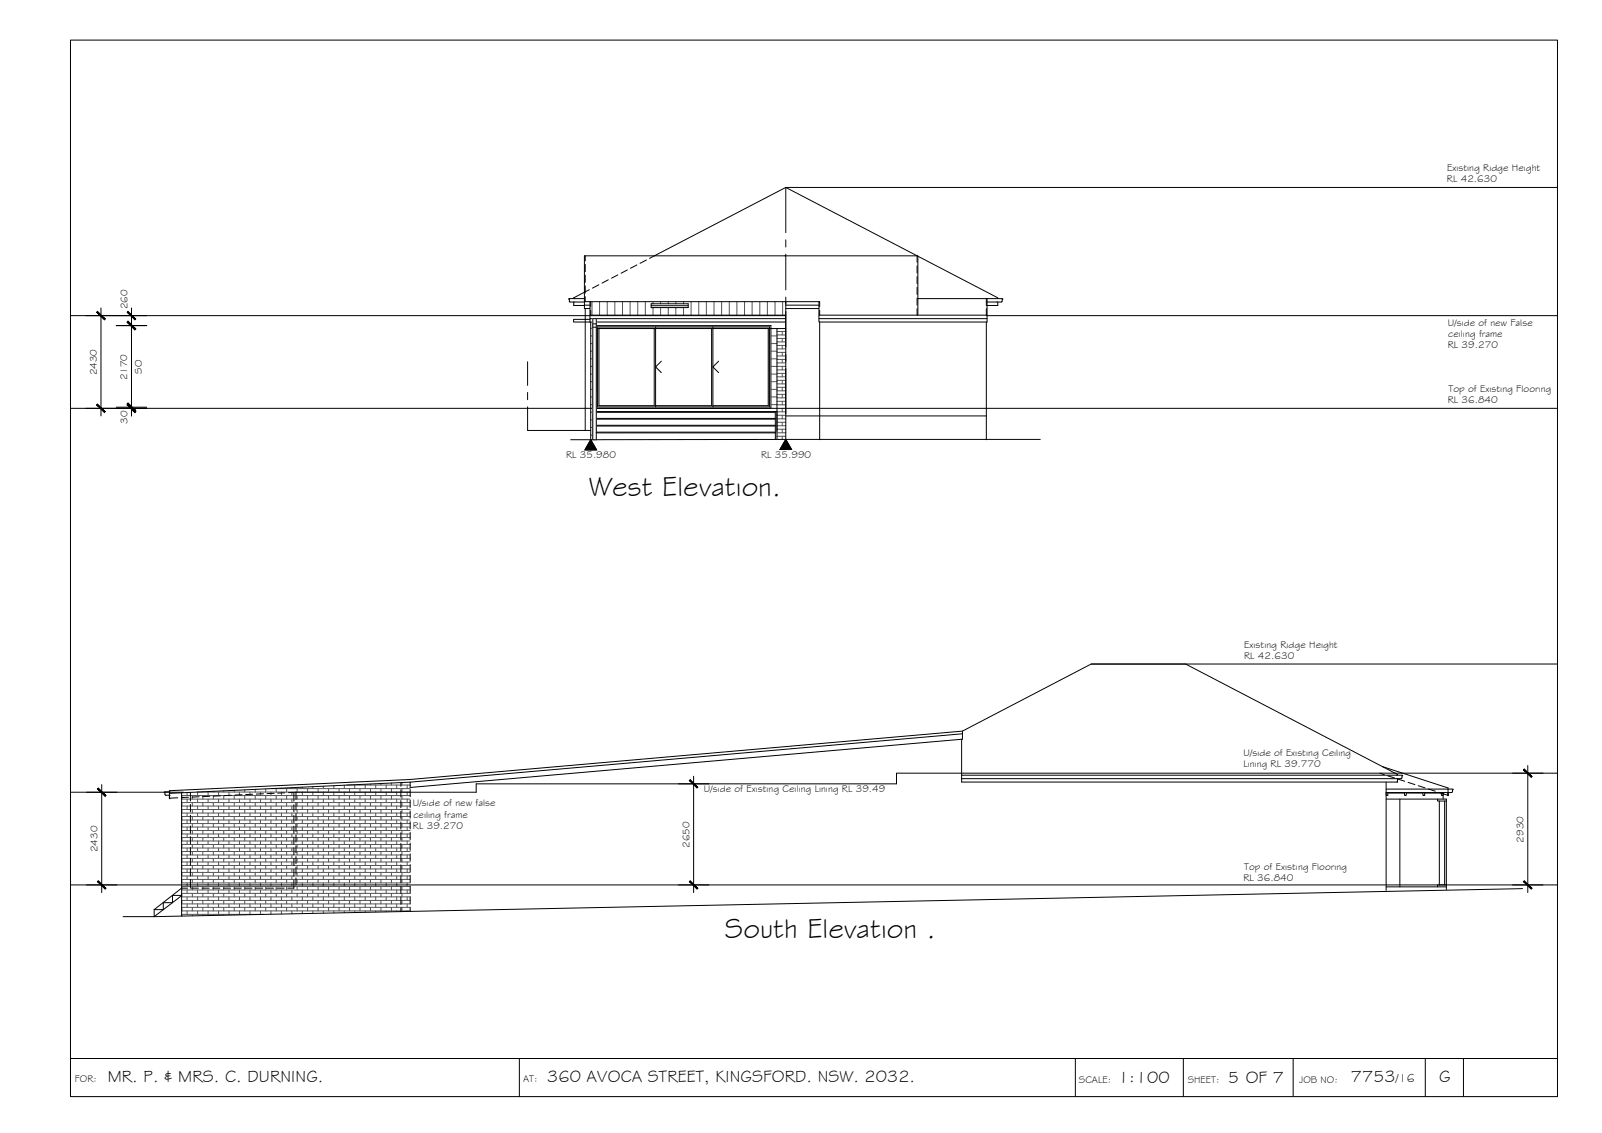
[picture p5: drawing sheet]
<svg xmlns="http://www.w3.org/2000/svg" width="420mm" height="297mm" viewBox="0 0 420 297" stroke-linecap="round" stroke-linejoin="round" font-family="sans-serif">
<!-- layer: HATCH -->
<g fill="none" stroke="#545454" stroke-width=".26">
<path d="M155.3 79.1v3.5M157.3 79.1v3.5M159.3 79.1v3.5M161.3 79.1v3.5M163.3 79.1v3.5M165.3 79.1v3.5M167.3 79.1v3.5M169.3 79.1v3.5M171.3 79.1v.5M173.3 79.1v.5M175.3 79.1v.5M177.3 79.1v.5"/>
<path d="M179.3 79.1v.5M181.3 79.1v3.5M183.3 79.1v3.5M185.3 79.1v3.5M187.3 79.1v3.5M189.3 79.1v3.5M191.3 79.1v3.5M193.3 79.1v3.5M195.3 79.1v3.5M197.3 79.1v3.5M199.3 79.1v3.5M201.3 79.1v3.5"/>
<path d="M203.3 79.1v3.5M205.3 79.1v3.5M154.9 88.1h.6M154.9 90.1h.6M154.9 92.1h.6M154.9 94.1h.6M154.9 96.1h.6M154.9 98.1h.6M154.9 86.1h.6M171.3 80.6v2M173.3 80.6v2M175.3 80.6v2"/>
<path d="M177.3 80.6v2M179.3 80.6v2M202.2 88.1h1.6M202.2 90.1h1.6M202.2 92.1h1.6M202.2 94.1h1.6M202.2 98.1h1.6M203.8 86.9h2.3M203.8 87.8h2.3M203.8 88.7h2.3M203.8 89.6h2.3M203.8 90.6h2.3"/>
<path d="M203.8 91.5h2.3M203.8 92.4h2.3M203.8 93.3h2.3M203.8 94.2h2.3M203.8 95.1h2.3M203.8 97h2.3M203.8 97.9h2.3M203.8 98.8h2.3M203.8 99.7h2.3M205.2 86.9v.9M205.2 88.7v.9M205.2 90.6v.9"/>
<path d="M205.2 92.4v.9M205.2 94.2v.9M205.2 96v1M205.2 97.9v.9M205.2 99.7v.9M206.1 96l-3.9 .1M154.9 100.1h.6M154.9 102.1h.6M154.9 104.1h.6M154.9 106.1h.6M154.9 108.1h.6M154.9 110.1h.6"/>
<path d="M154.9 112.1h.6M154.9 114.1h.6M202.2 100.1h1.6M202.2 102.1h1.6M202.2 104.1h1.6M202.2 106.1h1.6M203.8 100.6h2.3M203.8 101.6h2.3M203.8 102.5h2.3M203.8 103.4h2.3M203.8 104.3h2.3M203.8 105.2h2.3"/>
<path d="M203.8 106.1h2.3M203.8 108h2.3M203.8 108.9h2.3M203.8 109.8h2.3M203.8 110.7h2.3M203.8 111.6h2.3M203.8 112.5h2.3M203.8 113.5h2.3M203.8 114.4h2.3M205.2 101.6v.9M205.2 103.4v.9M205.2 105.2v.9"/>
<path d="M205.2 107.1v.9M205.2 108.9v.9M205.2 110.7v.9M205.2 112.5v1M205.2 114.4v.8M47.6 208.6h60M47.6 209.5h60M47.6 210.4h60M47.6 211.3h60M47.6 212.2h60M47.6 213.2h60M47.6 214.1h60"/>
<path d="M47.6 215h60M47.6 215.9h60M47.6 216.8h60M47.6 217.7h60M47.6 218.6h60M47.6 219.6h60M47.7 208.6v.9M47.7 210.4v.9M47.7 212.2v1M47.7 214.1v.9M47.7 215.9v.9M47.7 217.7v.9"/>
<path d="M47.7 219.6v.9M49.1 207.8v.8M49.1 209.5v.9M49.1 211.3v.9M49.1 213.2v.9M49.1 215v.9M49.1 216.8v.9M49.1 218.6v1M50.4 208.6v.9M50.4 210.4v.9M50.4 212.2v1M50.4 214.1v.9"/>
<path d="M50.4 215.9v.9M50.4 217.7v.9M50.4 219.6v.9M51.7 207.7h55.9M51.8 207.7v.9M51.8 209.5v.9M51.8 211.3v.9M51.8 213.2v.9M51.8 215v.9M51.8 216.8v.9M51.8 218.6v1M53.2 207.6v.1"/>
<path d="M53.2 208.6v.9M53.2 210.4v.9M53.2 212.2v1M53.2 214.1v.9M53.2 215.9v.9M53.2 217.7v.9M53.2 219.6v.9M54.6 207.7v.9M54.6 209.5v.9M54.6 211.3v.9M54.6 213.2v.9M54.6 215v.9"/>
<path d="M54.6 216.8v.9M54.6 218.6v1M56 207.5v.2M56 208.6v.9M56 210.4v.9M56 212.2v1M56 214.1v.9M56 215.9v.9M56 217.7v.9M56 219.6v.9M57.3 207.7v.9M57.3 209.5v.9"/>
<path d="M57.3 211.3v.9M57.3 213.2v.9M57.3 215v.9M57.3 216.8v.9M57.3 218.6v1M58.7 207.3v.4M58.7 208.6v.9M58.7 210.4v.9M58.7 212.2v1M58.7 214.1v.9M58.7 215.9v.9M58.7 217.7v.9"/>
<path d="M58.7 219.6v.9M60.1 207.7v.9M60.1 209.5v.9M60.1 211.3v.9M60.1 213.2v.9M60.1 215v.9M60.1 216.8v.9M60.1 218.6v1M61.4 207.2v.5M61.4 208.6v.9M61.4 210.4v.9M61.4 212.2v1"/>
<path d="M61.4 214.1v.9M61.4 215.9v.9M61.4 217.7v.9M61.4 219.6v.9M62.8 207.7v.9M62.8 209.5v.9M62.8 211.3v.9M62.8 213.2v.9M62.8 215v.9M62.8 216.8v.9M62.8 218.6v1M64.2 207.1v.6"/>
<path d="M64.2 208.6v.9M64.2 210.4v.9M64.2 212.2v1M64.2 214.1v.9M64.2 215.9v.9M64.2 217.7v.9M64.2 219.6v.9M65.6 207.7v.9M65.6 209.5v.9M65.6 211.3v.9M65.6 213.2v.9M65.6 215v.9"/>
<path d="M65.6 216.8v.9M65.6 218.6v1M66.9 206.9v.8M66.9 208.6v.9M66.9 210.4v.9M66.9 212.2v1M66.9 214.1v.9M66.9 215.9v.9M66.9 217.7v.9M66.9 219.6v.9M68.3 207.7v.9M68.3 209.5v.9"/>
<path d="M68.3 211.3v.9M68.3 213.2v.9M68.3 215v.9M68.3 216.8v.9M68.3 218.6v1M69.7 206.8v.9M69.7 208.6v.9M69.7 210.4v.9M69.7 212.2v1M69.7 214.1v.9M69.7 215.9v.9M69.7 217.7v.9"/>
<path d="M69.7 219.6v.9M71.1 207.7v.9M71.1 209.5v.9M71.1 211.3v.9M71.1 213.2v.9M71.1 215v.9M71.1 216.8v.9M71.1 218.6v1M71.3 206.7h36.3M72.4 206.7v1M72.4 208.6v.9M72.4 210.4v.9"/>
<path d="M72.4 212.2v1M72.4 214.1v.9M72.4 215.9v.9M72.4 217.7v.9M72.4 219.6v.9M73.8 206.6v.1M73.8 207.7v.9M73.8 209.5v.9M73.8 211.3v.9M73.8 213.2v.9M73.8 215v.9M73.8 216.8v.9"/>
<path d="M73.8 218.6v1M75.2 206.7v1M75.2 208.6v.9M75.2 210.4v.9M75.2 212.2v1M75.2 214.1v.9M75.2 215.9v.9M75.2 217.7v.9M75.2 219.6v.9M76.5 206.5v.2M76.5 207.7v.9M76.5 209.5v.9"/>
<path d="M76.5 211.3v.9M76.5 213.2v.9M76.5 215v.9M76.5 216.8v.9M76.5 218.6v1M77.9 206.7v1M77.9 208.6v.9M77.9 210.4v.9M77.9 212.2v1M77.9 214.1v.9M77.9 215.9v.9M77.9 217.7v.9"/>
<path d="M77.9 219.6v.9M79.3 206.4v.3M79.3 207.7v.9M79.3 209.5v.9M79.3 211.3v.9M79.3 213.2v.9M79.3 215v.9M79.3 216.8v.9M79.3 218.6v1M80.7 206.7v1M80.7 208.6v.9M80.7 210.4v.9"/>
<path d="M80.7 212.2v1M80.7 214.1v.9M80.7 215.9v.9M80.7 217.7v.9M80.7 219.6v.9M82 206.2v.5M82 207.7v.9M82 209.5v.9M82 211.3v.9M82 213.2v.9M82 215v.9M82 216.8v.9"/>
<path d="M82 218.6v1M83.4 206.7v1M83.4 208.6v.9M83.4 210.4v.9M83.4 212.2v1M83.4 214.1v.9M83.4 215.9v.9M83.4 217.7v.9M83.4 219.6v.9M84.8 206.1v.6M84.8 207.7v.9M84.8 209.5v.9"/>
<path d="M84.8 211.3v.9M84.8 213.2v.9M84.8 215v.9M84.8 216.8v.9M84.8 218.6v1M86.2 206.7v1M86.2 208.6v.9M86.2 210.4v.9M86.2 212.2v1M86.2 214.1v.9M86.2 215.9v.9M86.2 217.7v.9"/>
<path d="M86.2 219.6v.9M87.6 206v.7M87.6 207.7v.9M87.6 209.5v.9M87.6 211.3v.9M87.6 213.2v.9M87.6 215v.9M87.6 216.8v.9M87.6 218.6v1M88.9 206.7v1M88.9 208.6v.9M88.9 210.4v.9"/>
<path d="M88.9 212.2v1M88.9 214.1v.9M88.9 215.9v.9M88.9 217.7v.9M88.9 219.6v.9M90.3 205.9v.8M90.3 207.7v.9M90.3 209.5v.9M90.3 211.3v.9M90.3 213.2v.9M90.3 215v.9M90.3 216.8v.9"/>
<path d="M90.3 218.6v1M90.9 205.8h16.7M91.7 205.8h.1M91.7 206.7v1M91.7 208.6v.9M91.7 210.4v.9M91.7 212.2v1M91.7 214.1v.9M91.7 215.9v.9M91.7 217.7v.9M91.7 219.6v.9M93 205.8v.9"/>
<path d="M93 207.7v.9M93 209.5v.9M93 211.3v.9M93 213.2v.9M93 215v.9M93 216.8v.9M93 218.6v1M94.4 205.7v.1M94.4 206.7v1M94.4 208.6v.9M94.4 210.4v.9M94.4 212.2v1"/>
<path d="M94.4 214.1v.9M94.4 215.9v.9M94.4 217.7v.9M94.4 219.6v.9M95.8 205.8v.9M95.8 207.7v.9M95.8 209.5v.9M95.8 211.3v.9M95.8 213.2v.9M95.8 215v.9M95.8 216.8v.9M95.8 218.6v1"/>
<path d="M97.2 205.5v.3M97.2 206.7v1M97.2 208.6v.9M97.2 210.4v.9M97.2 212.2v1M97.2 214.1v.9M97.2 215.9v.9M97.2 217.7v.9M97.2 219.6v.9M98.5 205.8v.9M98.5 207.7v.9M98.5 209.5v.9"/>
<path d="M98.5 211.3v.9M98.5 213.2v.9M98.5 215v.9M98.5 216.8v.9M98.5 218.6v1M99.9 205.4v.4M99.9 206.7v1M99.9 208.6v.9M99.9 210.4v.9M99.9 212.2v1M99.9 214.1v.9M99.9 215.9v.9"/>
<path d="M99.9 217.7v.9M99.9 219.6v.9M101.3 205.8v.9M101.3 207.7v.9M101.3 209.5v.9M101.3 211.3v.9M101.3 213.2v.9M101.3 215v.9M101.3 216.8v.9M101.3 218.6v1M102.7 205.3v.5M102.7 206.7v1"/>
<path d="M102.7 208.6v.9M102.7 210.4v.9M102.7 212.2v1M102.7 214.1v.9M102.7 215.9v.9M102.7 217.7v.9M102.7 219.6v.9M104 205.8v.9M104 207.7v.9M104 209.5v.9M104 211.3v.9M104 213.2v.9"/>
<path d="M104 215v.9M104 216.8v.9M104 218.6v1M105.4 205.2v.6M105.4 206.7v1M105.4 208.6v.9M105.4 210.4v.9M105.4 212.2v1M105.4 214.1v.9M105.4 215.9v.9M105.4 217.7v.9M105.4 219.6v.9"/>
<path d="M106.8 207.7v.9M106.8 205.8v.9M106.8 209.5v.9M106.8 211.3v.9M106.8 213.2v.9M106.8 215v.9M106.8 216.8v.9M106.8 218.6v1M47.6 220.5h60M47.6 221.4h60M47.6 222.3h60M47.6 223.2h60"/>
<path d="M47.6 224.1h60M47.6 225.1h60M47.6 226h60M47.6 226.9h60M47.6 227.8h60M47.6 228.7h60M47.6 229.7h60M47.6 230.6h60M47.6 231.5h60M47.6 232.4h60M47.6 233.3h60M47.6 234.2h60"/>
<path d="M47.6 235.1h60M47.6 236.1h60M47.6 237h60M47.6 237.9h60M47.6 238.8h60M47.6 239.7h21.5M47.7 221.4v.9M47.7 223.2v.9M47.7 225.1v.9M47.7 226.9v.9M47.7 228.7v1M47.7 230.6v.9"/>
<path d="M47.7 232.4v.9M47.7 234.2v.9M47.7 236.1v.9M47.7 237.9v.9M47.7 239.7v.5M49.1 231.5v.9M49.1 220.5v.9M49.1 222.3v.9M49.1 224.1v1M49.1 226v.9M49.1 227.8v.9M49.1 229.7v.9"/>
<path d="M49.1 233.3v.9M49.1 235.1v1M49.1 237v.9M49.1 238.8v.9M50.4 221.4v.9M50.4 223.2v.9M50.4 225.1v.9M50.4 226.9v.9M50.4 228.7v1M50.4 230.6v.9M50.4 232.4v.9M50.4 234.2v.9"/>
<path d="M50.4 236.1v.9M50.4 237.9v.9M50.4 239.7v.4M51.8 231.5v.9M51.8 220.5v.9M51.8 222.3v.9M51.8 224.1v1M51.8 226v.9M51.8 227.8v.9M51.8 229.7v.9M51.8 233.3v.9M51.8 235.1v1"/>
<path d="M51.8 237v.9M51.8 238.8v.9M53.2 221.4v.9M53.2 223.2v.9M53.2 225.1v.9M53.2 226.9v.9M53.2 228.7v1M53.2 230.6v.9M53.2 232.4v.9M53.2 234.2v.9M53.2 236.1v.9M53.2 237.9v.9"/>
<path d="M53.2 239.7v.3M54.6 231.5v.9M54.6 220.5v.9M54.6 222.3v.9M54.6 224.1v1M54.6 226v.9M54.6 227.8v.9M54.6 229.7v.9M54.6 233.3v.9M54.6 235.1v1M54.6 237v.9M54.6 238.8v.9"/>
<path d="M56 221.4v.9M56 223.2v.9M56 225.1v.9M56 226.9v.9M56 228.7v1M56 230.6v.9M56 232.4v.9M56 234.2v.9M56 236.1v.9M56 237.9v.9M56 239.7v.3M57.3 231.5v.9"/>
<path d="M57.3 220.5v.9M57.3 222.3v.9M57.3 224.1v1M57.3 226v.9M57.3 227.8v.9M57.3 229.7v.9M57.3 233.3v.9M57.3 235.1v1M57.3 237v.9M57.3 238.8v.9M58.7 221.4v.9M58.7 223.2v.9"/>
<path d="M58.7 225.1v.9M58.7 226.9v.9M58.7 228.7v1M58.7 230.6v.9M58.7 232.4v.9M58.7 234.2v.9M58.7 236.1v.9M58.7 237.9v.9M58.7 239.7v.2M60.1 231.5v.9M60.1 220.5v.9M60.1 222.3v.9"/>
<path d="M60.1 224.1v1M60.1 226v.9M60.1 227.8v.9M60.1 229.7v.9M60.1 233.3v.9M60.1 235.1v1M60.1 237v.9M60.1 238.8v.9M61.4 221.4v.9M61.4 223.2v.9M61.4 225.1v.9M61.4 226.9v.9"/>
<path d="M61.4 228.7v1M61.4 230.6v.9M61.4 232.4v.9M61.4 234.2v.9M61.4 236.1v.9M61.4 237.9v.9M61.4 239.7v.2M62.8 231.5v.9M62.8 220.5v.9M62.8 222.3v.9M62.8 224.1v1M62.8 226v.9"/>
<path d="M62.8 227.8v.9M62.8 229.7v.9M62.8 233.3v.9M62.8 235.1v1M62.8 237v.9M62.8 238.8v.9M64.2 221.4v.9M64.2 223.2v.9M64.2 225.1v.9M64.2 226.9v.9M64.2 228.7v1M64.2 230.6v.9"/>
<path d="M64.2 232.4v.9M64.2 234.2v.9M64.2 236.1v.9M64.2 237.9v.9M64.2 239.7v.1M65.6 231.5v.9M65.6 220.5v.9M65.6 222.3v.9M65.6 224.1v1M65.6 226v.9M65.6 227.8v.9M65.6 229.7v.9"/>
<path d="M65.6 233.3v.9M65.6 235.1v1M65.6 237v.9M65.6 238.8v.9M66.9 221.4v.9M66.9 223.2v.9M66.9 225.1v.9M66.9 226.9v.9M66.9 228.7v1M66.9 230.6v.9M66.9 232.4v.9M66.9 234.2v.9"/>
<path d="M66.9 236.1v.9M66.9 237.9v.9M66.9 239.7v.1M68.3 231.5v.9M68.3 220.5v.9M68.3 222.3v.9M68.3 224.1v1M68.3 226v.9M68.3 227.8v.9M68.3 229.7v.9M68.3 233.3v.9M68.3 235.1v1"/>
<path d="M68.3 237v.9M68.3 238.8v.9M69.7 221.4v.9M69.7 223.2v.9M69.7 225.1v.9M69.7 226.9v.9M69.7 228.7v1M69.7 230.6v.9M69.7 232.4v.9M69.7 234.2v.9M69.7 236.1v.9M69.7 237.9v.9"/>
<path d="M71.1 231.5v.9M71.1 220.5v.9M71.1 222.3v.9M71.1 224.1v1M71.1 226v.9M71.1 227.8v.9M71.1 229.7v.9M71.1 233.3v.9M71.1 235.1v1M71.1 237v.9M71.1 238.8v.9M72.4 221.4v.9"/>
<path d="M72.4 223.2v.9M72.4 225.1v.9M72.4 226.9v.9M72.4 228.7v1M72.4 230.6v.9M72.4 232.4v.9M72.4 234.2v.9M72.4 236.1v.9M72.4 237.9v.9M73.8 231.5v.9M73.8 220.5v.9M73.8 222.3v.9"/>
<path d="M73.8 224.1v1M73.8 226v.9M73.8 227.8v.9M73.8 229.7v.9M73.8 233.3v.9M73.8 235.1v1M73.8 237v.9M73.8 238.8v.8M75.2 221.4v.9M75.2 223.2v.9M75.2 225.1v.9M75.2 226.9v.9"/>
<path d="M75.2 228.7v1M75.2 230.6v.9M75.2 232.4v.9M75.2 234.2v.9M75.2 236.1v.9M75.2 237.9v.9M76.5 231.5v.9M76.5 220.5v.9M76.5 222.3v.9M76.5 224.1v1M76.5 226v.9M76.5 227.8v.9"/>
<path d="M76.5 229.7v.9M76.5 233.3v.9M76.5 235.1v1M76.5 237v.9M76.5 238.8v.8M77.9 221.4v.9M77.9 223.2v.9M77.9 225.1v.9M77.9 226.9v.9M77.9 228.7v1M77.9 230.6v.9M77.9 232.4v.9"/>
<path d="M77.9 234.2v.9M77.9 236.1v.9M77.9 237.9v.9M79.3 220.5v.9M79.3 222.3v.9M79.3 224.1v1M79.3 226v.9M79.3 227.8v.9M79.3 229.7v.9M79.3 231.5v.9M79.3 233.3v.9M79.3 235.1v1"/>
<path d="M79.3 237v.9M79.3 238.8v.7M80.7 221.4v.9M80.7 223.2v.9M80.7 225.1v.9M80.7 226.9v.9M80.7 228.7v1M80.7 230.6v.9M80.7 232.4v.9M80.7 234.2v.9M80.7 236.1v.9M80.7 237.9v.9"/>
<path d="M82 220.5v.9M82 222.3v.9M82 224.1v1M82 226v.9M82 227.8v.9M82 229.7v.9M82 231.5v.9M82 233.3v.9M82 235.1v1M82 237v.9M82 238.8v.7M83.4 221.4v.9"/>
<path d="M83.4 223.2v.9M83.4 225.1v.9M83.4 226.9v.9M83.4 228.7v1M83.4 230.6v.9M83.4 232.4v.9M83.4 234.2v.9M83.4 236.1v.9M83.4 237.9v.9M84.8 220.5v.9M84.8 222.3v.9M84.8 224.1v1"/>
<path d="M84.8 226v.9M84.8 227.8v.9M84.8 229.7v.9M84.8 231.5v.9M84.8 233.3v.9M84.8 235.1v1M84.8 237v.9M84.8 238.8v.6M86.2 221.4v.9M86.2 223.2v.9M86.2 225.1v.9M86.2 226.9v.9"/>
<path d="M86.2 228.7v1M86.2 230.6v.9M86.2 232.4v.9M86.2 234.2v.9M86.2 236.1v.9M86.2 237.9v.9M87.6 220.5v.9M87.6 222.3v.9M87.6 224.1v1M87.6 226v.9M87.6 227.8v.9M87.6 229.7v.9"/>
<path d="M87.6 231.5v.9M87.6 233.3v.9M87.6 235.1v1M87.6 237v.9M87.6 238.8v.5M88.9 221.4v.9M88.9 223.2v.9M88.9 225.1v.9M88.9 226.9v.9M88.9 228.7v1M88.9 230.6v.9M88.9 232.4v.9"/>
<path d="M88.9 234.2v.9M88.9 236.1v.9M88.9 237.9v.9M90.3 220.5v.9M90.3 222.3v.9M90.3 224.1v1M90.3 226v.9M90.3 227.8v.9M90.3 229.7v.9M90.3 231.5v.9M90.3 233.3v.9M90.3 235.1v1"/>
<path d="M90.3 237v.9M90.3 238.8v.5M91.7 221.4v.9M91.7 223.2v.9M91.7 225.1v.9M91.7 226.9v.9M91.7 228.7v1M91.7 230.6v.9M91.7 232.4v.9M91.7 234.2v.9M91.7 236.1v.9M91.7 237.9v.9"/>
<path d="M93 220.5v.9M93 222.3v.9M93 224.1v1M93 226v.9M93 227.8v.9M93 229.7v.9M93 231.5v.9M93 233.3v.9M93 235.1v1M93 237v.9M93 238.8v.4M94.4 221.4v.9"/>
<path d="M94.4 223.2v.9M94.4 225.1v.9M94.4 226.9v.9M94.4 228.7v1M94.4 230.6v.9M94.4 232.4v.9M94.4 234.2v.9M94.4 236.1v.9M94.4 237.9v.9M95.8 220.5v.9M95.8 222.3v.9M95.8 224.1v1"/>
<path d="M95.8 226v.9M95.8 227.8v.9M95.8 229.7v.9M95.8 231.5v.9M95.8 233.3v.9M95.8 235.1v1M95.8 237v.9M95.8 238.8v.4M97.2 221.4v.9M97.2 223.2v.9M97.2 225.1v.9M97.2 226.9v.9"/>
<path d="M97.2 228.7v1M97.2 230.6v.9M97.2 232.4v.9M97.2 234.2v.9M97.2 236.1v.9M97.2 237.9v.9M98.5 220.5v.9M98.5 222.3v.9M98.5 224.1v1M98.5 226v.9M98.5 227.8v.9M98.5 229.7v.9"/>
<path d="M98.5 231.5v.9M98.5 233.3v.9M98.5 235.1v1M98.5 237v.9M98.5 238.8v.3M99.9 221.4v.9M99.9 223.2v.9M99.9 225.1v.9M99.9 226.9v.9M99.9 228.7v1M99.9 230.6v.9M99.9 232.4v.9"/>
<path d="M99.9 234.2v.9M99.9 236.1v.9M99.9 237.9v.9M101.3 220.5v.9M101.3 222.3v.9M101.3 224.1v1M101.3 226v.9M101.3 227.8v.9M101.3 229.7v.9M101.3 231.5v.9M101.3 233.3v.9M101.3 235.1v1"/>
<path d="M101.3 237v.9M101.3 238.8v.3M102.7 221.4v.9M102.7 223.2v.9M102.7 225.1v.9M102.7 226.9v.9M102.7 228.7v1M102.7 230.6v.9M102.7 232.4v.9M102.7 234.2v.9M102.7 236.1v.9M102.7 237.9v.9"/>
<path d="M104 220.5v.9M104 222.3v.9M104 224.1v1M104 226v.9M104 227.8v.9M104 229.7v.9M104 231.5v.9M104 233.3v.9M104 235.1v1M104 237v.9M104 238.8v.2M105.4 221.4v.9"/>
<path d="M105.4 223.2v.9M105.4 225.1v.9M105.4 226.9v.9M105.4 228.7v1M105.4 230.6v.9M105.4 232.4v.9M105.4 234.2v.9M105.4 236.1v.9M105.4 237.9v.9M106.8 220.5v.9M106.8 222.3v.9M106.8 224.1v1"/>
<path d="M106.8 226v.9M106.8 227.8v.9M106.8 229.7v.9M106.8 231.5v.9M106.8 233.3v.9M106.8 235.1v1M106.8 237v.9M106.8 238.8v.1"/>
</g>
<!-- layer: WINDOWS -->
<path d="M156.7 85.7h45.1v21h-45.1zM157.1 86.1h14.5v20.3h-14.5zM171.9 86.1h14.7v20.3h-14.7M171.9 85.7v21M173.4 94.7l-1.5 1.5 1.5 1.5M187 86.1h14.5v20.3h-14.5M187 85.7v21M188.5 94.7l-1.5 1.5 1.5 1.5" fill="none" stroke="#000" stroke-width=".26"/>
<!-- layer: NEWWORK -->
<g fill="none" stroke="#000" stroke-width=".26">
<path d="M170.8 79.6h9.7v1h-9.7zM154.7 83.7h-4.3v.7h4.3M154.7 84.4v-5.3h51.4v36.1M154.7 82.6h51.4M154.7 83.5h51.4M154.7 84.4h51.4M154.9 84.4v30.9M155.5 84.4v30.9M155.5 86.1h50.6M170.8 80.2h9.7M203.8 86.1v29.1M155.5 107.9h48.3"/>
<path d="M155.9 108.1h47.4M155.9 109.9h47.4M155.9 109.7h47.4M155.9 111.7h47.4M155.9 111.5h47.4M155.9 107.9v7.4M156.4 107.1h45.8v-21.7h-45.8v22.5M156.4 109.9v1.6M156.4 111.7v1.6h46.9M203.3 113.5h-46.9v1.8M203.3 107.9l.1 7.3M47.6 234.8h-2.4v1.9h-2.4v1.8h-2.4"/>
<path d="M47.6 232.8l-7.2 5.7M47.6 234.8l-7.2 5.5v-1.8"/>
</g>
<!-- layer: EXISTING -->
<g fill="none" stroke="#000" stroke-width=".26">
<path d="M149.3 79l.2 .2M149.5 79.2h3.8M150.5 79.2v.9h2.8M153.3 78.3h-4.1l.1 .7M153.3 76.6l-2.8 1.5v.2M153.3 79.1h1.4M171.6 67.1l34.5-18 55.6 29v.2M205.9 67.1h34.8v15.5M206.1 67.1h-52.8v13.8h1.4M240.7 78.3h22.2l.1 .1-.2 .1v.5M258.9 78.3v6.1h-44.1v-5.3h-8.7M261.7 79.2v.9h-3"/>
<path d="M262.8 79l-.2 .2h-3.9M153.3 80h1.4M153.5 80.9v32M206.1 80h8.7M206.1 80.9h8.7M214.8 82.6h44.1M214.8 83.5h44.1M215 84.4v30.9M258.7 84.4v30.9M206.1 109h52.6M252.2 193.8v11.2h114.3v-.9M252.4 191.7l33.8-17.6h24.7l55.6 28.9v.2"/>
<path d="M252.4 191.7l-144.8 12.7-63.2 2.9v2.1h.2M252.4 192.4l-144.8 12.7M252.4 191.7v2.1l-144.8 12.7M44.4 208.5v.9M44.6 207.6l-1.5 .1 .2 .7 1.3 .1M47.6 207.8v32.4M105.1 205.2v.9M105.1 207.1v1.9M105.1 209.9v1.9M105.1 212.7v1.9M105.1 215.5v1.9M105.1 218.3v1.9"/>
<path d="M107.6 205.1v1M107.6 207v1.9M107.6 209.8v1.9M107.6 212.6v1.9M107.6 215.4v1.9M107.6 218.2v1.9M107.6 205.1l-63.2 2.9M252.2 203.2l115.6 .1-.3 .8M252.2 204.1h115.3M362.6 201l17.2 5.6v1.9M363.5 206.9h17.6l-.2 .8-1.1 .1v.7M363.5 209.5h15.8v23.7"/>
<path d="M363.5 205v28.4M364 207.8v.7h-.5v-.7h16.3v.7M364 207.9h4.4M367.1 209.5v23M368.4 207.8v.7h.4v-.7M368.8 207.9h4.4M373.2 207.8v.7h.5v-.7M373.7 207.9h4.3M377 209.5v.5h2.3M377.5 210v22M378 207.8v.7h.5M378.5 207.8v1.7"/>
<path d="M378.5 208.1l1.3 .4M378.9 210v22M379.8 208.5h.1M105.1 221.1v1.9M105.1 224v1.8M105.1 226.8v1.8M105.1 229.6v1.9M105.1 232.4v1.9M105.1 235.2v1.9M105.1 238v1M107.6 221.1v1.8M107.6 223.9v1.8"/>
<path d="M107.6 226.7v1.9M107.6 229.5v1.9M107.6 232.3v1.9M107.6 235.1v1.9M107.6 237.9v1M363.5 232.5h15.8M379.3 232h-2.3v.5"/>
</g>
<!-- layer: BORDER -->
<path d="M18.5 10.5h390v277h-390zM18.5 277.5h390M136.2 277.5v10M282 277.5v10M310.4 277.5v10M339.2 277.5v10M373.8 277.5v10M383.8 277.5v10" fill="none" stroke="#000" stroke-width=".26"/>
<!-- layer: CEILING-FLOOR LINES -->
<g fill="none" stroke="#000" stroke-width=".26">
<path d="M206.1 49.1h202.4M18.5 82.8h187.6M258.7 82.8h149.8M18.5 107.1h390M286.2 174.1h122.3M18.5 207.7h29.6M46.6 209.2h-2M49.4 209l-1.9 .1M52.2 208.9l-1.8 .1M55 208.8h-1.8M57.9 208.6l-1.9 .1M60.7 208.5l-1.9 .1"/>
<path d="M63.5 208.4h-1.9M66.3 208.2l-1.9 .1M69.1 208.1l-1.9 .1M71.9 208l-1.9 .1M74.7 207.8l-1.9 .1M408.5 202.7h-173.4v2.8h-110.2v2.2l-49.2 .1M18.5 232h390"/>
</g>
<!-- layer: DIMENSION -->
<g fill="none" stroke="#000" stroke-width=".26">
<path d="M22.5 82.8h16M26.5 80.7v28.3M30.5 85.4h8M34.5 80.7v28.3M22.5 107.1h16M30.5 106.8h8M22.7 207.7h8M26.7 205.7v28.3M177.9 205.5h8M181.9 203.5v30.5M396.7 202.7h8M400.7 200.7v33.3"/>
<path d="M22.7 232h8M177.9 232h8M396.7 232h8"/>
</g>
<!-- layer: 0 -->
<g fill="#000" stroke="#000" stroke-width=".26">
<path d="M25.4 81.8l2 2.1 .2-.3zM25.4 81.8l.2-.2 2 2z"/>
<path d="M33.6 84.2l-.2 .2 2.2 1.8zM33.4 84.4l2.2 1.8-.2 .3z"/>
<path d="M33.4 81.8l2 2.1 .2-.3zM33.4 81.8l.2-.2 2 2z"/>
<path d="M33.4 84.4l2 2.1 .2-.3zM33.4 84.4l.2-.2 2 2z"/>
<path d="M25.4 106.1l2.2 1.8-2-2zM25.4 106.1l2.2 1.8-.2 .3z"/>
<path d="M33.4 106.1l2.2 1.8-2-2zM33.4 106.1l2.2 1.8-.2 .3z"/>
<path d="M33.4 105.8l2.2 1.8-2-2zM33.4 105.8l2.2 1.8-.2 .3z"/>
<path d="M33.4 106.1l2 2.1 .2-.3zM33.4 106.1l.2-.2 2 2z"/>
<path d="M25.6 206.8l2 2 .2-.2zM25.6 206.8l.2-.2 2 2z"/>
<path d="M180.8 204.6l2 2 .2-.2zM181 204.4l2 2-2.2-1.8z"/>
<path d="M399.6 201.8l2 2 .2-.2zM399.6 201.8l.2-.2 2 2z"/>
<path d="M25.6 231.1l2.2 1.8-2-2zM25.6 231.1l2.2 1.8-.2 .2z"/>
<path d="M181 230.9l-.2 .2 2.2 1.8zM180.8 231.1l2.2 1.8-.2 .2z"/>
<path d="M399.8 230.9l-.2 .2 2.2 1.8zM399.6 231.1l2.2 1.8-.2 .2z"/>
</g>
<!-- layer: BOUNDARY -->
<path d="M206.1 49.1v11.9M206.1 62.9v1.9M206.1 66.6v9.4M206.1 77.9v1.8M138.4 94.8v6.2M206.1 81.6v9.4M206.1 92.9v1.9M206.1 96.6v11.9M138.4 102.9v1.9M138.4 106.7v6.2" fill="none" stroke="#000" stroke-width=".26"/>
<!-- layer: 0.13 -->
<g fill="none" stroke="#000" stroke-width=".26">
<path d="M153.5 67.1v1.3M153.5 69.3v1.9M153.5 72.2v1.8M153.5 75v1.8M153.5 77.8v1.3M154.6 76l-1.3 .6M154.9 79.1v1.3M157.1 74.7l-1.7 .8M159.5 73.4l-1.6 .8M162 72.1l-1.6 .8M164.5 70.8l-1.6 .8M167 69.5l-1.6 .8"/>
<path d="M169.5 68.2l-1.6 .8M171.6 67.1l-1.2 .6M214.8 79.1h.2v1.3M240.5 67.1v1.7M240.5 69.7v1.9M240.5 72.5v1.9M240.5 75.3v1.9M240.5 78.1v1.9M258.7 78.3v1.7M154.9 81.3v1.3M155.5 84.4v1.4M155.5 86.8v1.9"/>
<path d="M155.5 89.6v1.9M155.5 92.4v1.9M155.5 95.2v1.9M155.5 98v1.9M215 81.3v1.3M240.5 80.9v1.7M258.7 80.9v1.7M155.5 100.9v1.8M155.5 103.7v1.8M155.5 106.5v1.4M49.9 207.7v2.3M49.9 210.9v1.9"/>
<path d="M49.9 213.7v1.9M49.9 216.5v1.9M49.9 219.4v1.8M77.1 207.9v2.2M77.1 211v1.9M77.1 213.8v1.9M77.1 216.6v1.9M77.1 219.4v1.9M77.6 207.7v1.8M77.6 210.5v1.9M77.6 213.3v1.9M77.6 216.1v1.9"/>
<path d="M77.6 218.9v1.9M107.6 206.1v.4M361.9 202.7l1.2 .4M363.9 203.4l1.8 .6M366.6 204.3l1.8 .5M369.3 205.1l1.8 .6M372 206l1.7 .6M374.6 206.9l1.8 .5M377.3 207.7l1.2 .4M47.6 232.8h1.6M49.9 222.2v1.8M49.9 225v1.9"/>
<path d="M49.9 227.8v1.9M49.9 230.6v2.2M50.2 232.8h1.8M53 232.8h1.8M55.8 232.8h1.9M58.6 232.8h1.9M61.4 232.8h1.9M64.2 232.8h1.9M67 232.8h1.9M69.9 232.8h1.8M72.7 232.8h1.8M77.1 230.7v2.1h-1.6"/>
<path d="M77.1 222.2v1.9M77.1 225.1v1.8M77.1 227.9v1.8M77.6 221.7v1.9M77.6 224.6v1.8M77.6 227.3v1.9M77.6 230.2v1.8"/>
</g>
<!-- layer: GRDLEV -->
<path d="M138.4 112.9h16.5M272.8 115.2l-123.1 .1M399.3 233l-358.9 7.3h-8.1" fill="none" stroke="#000" stroke-width=".26"/>
<!-- layer: MASK -->
<g fill="#fff" stroke="#fff" stroke-width=".26">
<path d="M155.5 83.5l.9 .9v-.9zM155.5 83.5l.9 .9h-.9z"/>
<path d="M155.5 84.4l.9 .5v-.5zM155.5 84.4l.9 .5h-.9z"/>
<path d="M155.5 84.9l.9 .9v-.9zM155.5 84.9l.9 .9h-.9z"/>
<path d="M155.5 85.8l.9 21.3v-21.3zM155.5 85.8l.9 21.3h-.9z"/>
<path d="M155.5 107.1l.9 8.2v-8.2zM155.5 107.1l.9 8.2h-.9z"/>
</g>
<!-- layer: SERVICES -->
<path d="M155.5 83.5v31.8h.9v-31.8M155.5 84.9h.9M155.5 85.8h.9" fill="none" stroke="#000" stroke-width=".26"/>
<!-- layer: LEVELS -->
<path d="M154.9 115.3l1.6 2.7h-3.1zM206.1 115.2l1.5 2.6h-3z" fill="#000" stroke="#000" stroke-width=".26"/>
<path d="M154.9 115.3l1.6 2.7h-3.1zM206.1 115.2l1.5 2.6h-3z" fill="none" stroke="#000" stroke-width=".26"/>
<!-- layer: TEXT -->
<path d="M154.9 115.3v2.7M206.1 115.2v2.6" fill="none" stroke="#000" stroke-width=".26"/>
<g font-size="7.5">
<text x="154.4" y="129.9">West Elevation.</text>
<text x="190.1" y="245.8">South Elevation .</text>
</g>
<g font-size="4.5">
<text x="28.3" y="283.6">MR. P. &amp; MRS. C. DURNING.</text>
<text x="143.5" y="283.6">360 AVOCA STREET, KINGSFORD. NSW. 2032.</text>
<text x="293.2" y="283.9">1:100</text>
<text x="322.1" y="283.8">5 OF 7</text>
<text x="354.3" y="283.7">7753</text>
<text x="377.4" y="283.7">G</text>
</g>
<text font-size="3.2" x="366.1" y="283.7">/16</text>
<g font-size="2.6">
<text x="379.5" y="47.7">RL 42.630</text>
<text x="379.5" y="44.8">Existing Ridge Height</text>
<text x="33.4" y="81.1" transform="rotate(-90 33.4 81.1)">260</text>
<text x="379.7" y="85.5">U/side of new False</text>
<text x="379.8" y="88.4">ceiling frame</text>
<text x="379.7" y="91.3">RL 39.270</text>
<text x="25.4" y="98.4" transform="rotate(-90 25.4 98.4)">2430</text>
<text x="33.3" y="99.8" transform="rotate(-90 33.3 99.8)">2170</text>
<text x="37.2" y="98" transform="rotate(-90 37.2 98)">SO</text>
<text x="379.7" y="105.6">RL 36.840</text>
<text x="379.9" y="102.7">Top of Existing Flooring</text>
<text x="33.4" y="111.1" transform="rotate(-90 33.4 111.1)">30</text>
<text x="148.4" y="120.1">RL 35.980</text>
<text x="199.6" y="120">RL 35.990</text>
<text x="326.3" y="172.7">RL 42.630</text>
<text x="326.3" y="169.8">Existing Ridge Height</text>
<text x="326.1" y="201.2">Lining RL 39.770</text>
<text x="326.1" y="198.2">U/side of Existing Ceiling</text>
<text x="184.6" y="207.6">U/side of Existing Ceiling Lining RL 39.49</text>
<text x="108.3" y="211.4">U/side of new false</text>
<text x="108.4" y="214.3">ceiling frame</text>
<text x="108.3" y="217.3">RL 39.270</text>
<text x="399.6" y="220.9" transform="rotate(-90 399.6 220.9)">2930</text>
<text x="25.6" y="223.4" transform="rotate(-90 25.6 223.4)">2430</text>
<text x="180.8" y="222.3" transform="rotate(-90 180.8 222.3)">2650</text>
<text x="326.1" y="231">RL 36.840</text>
<text x="326.3" y="228">Top of Existing Flooring</text>
<text x="19.6" y="283.7">FOR:</text>
<text x="137.2" y="283.6">AT:</text>
<text x="282.9" y="283.9">SCALE:</text>
<text x="311.5" y="283.9">SHEET:</text>
<text x="340.7" y="283.9">JOB NO:</text>
</g>
</svg>
